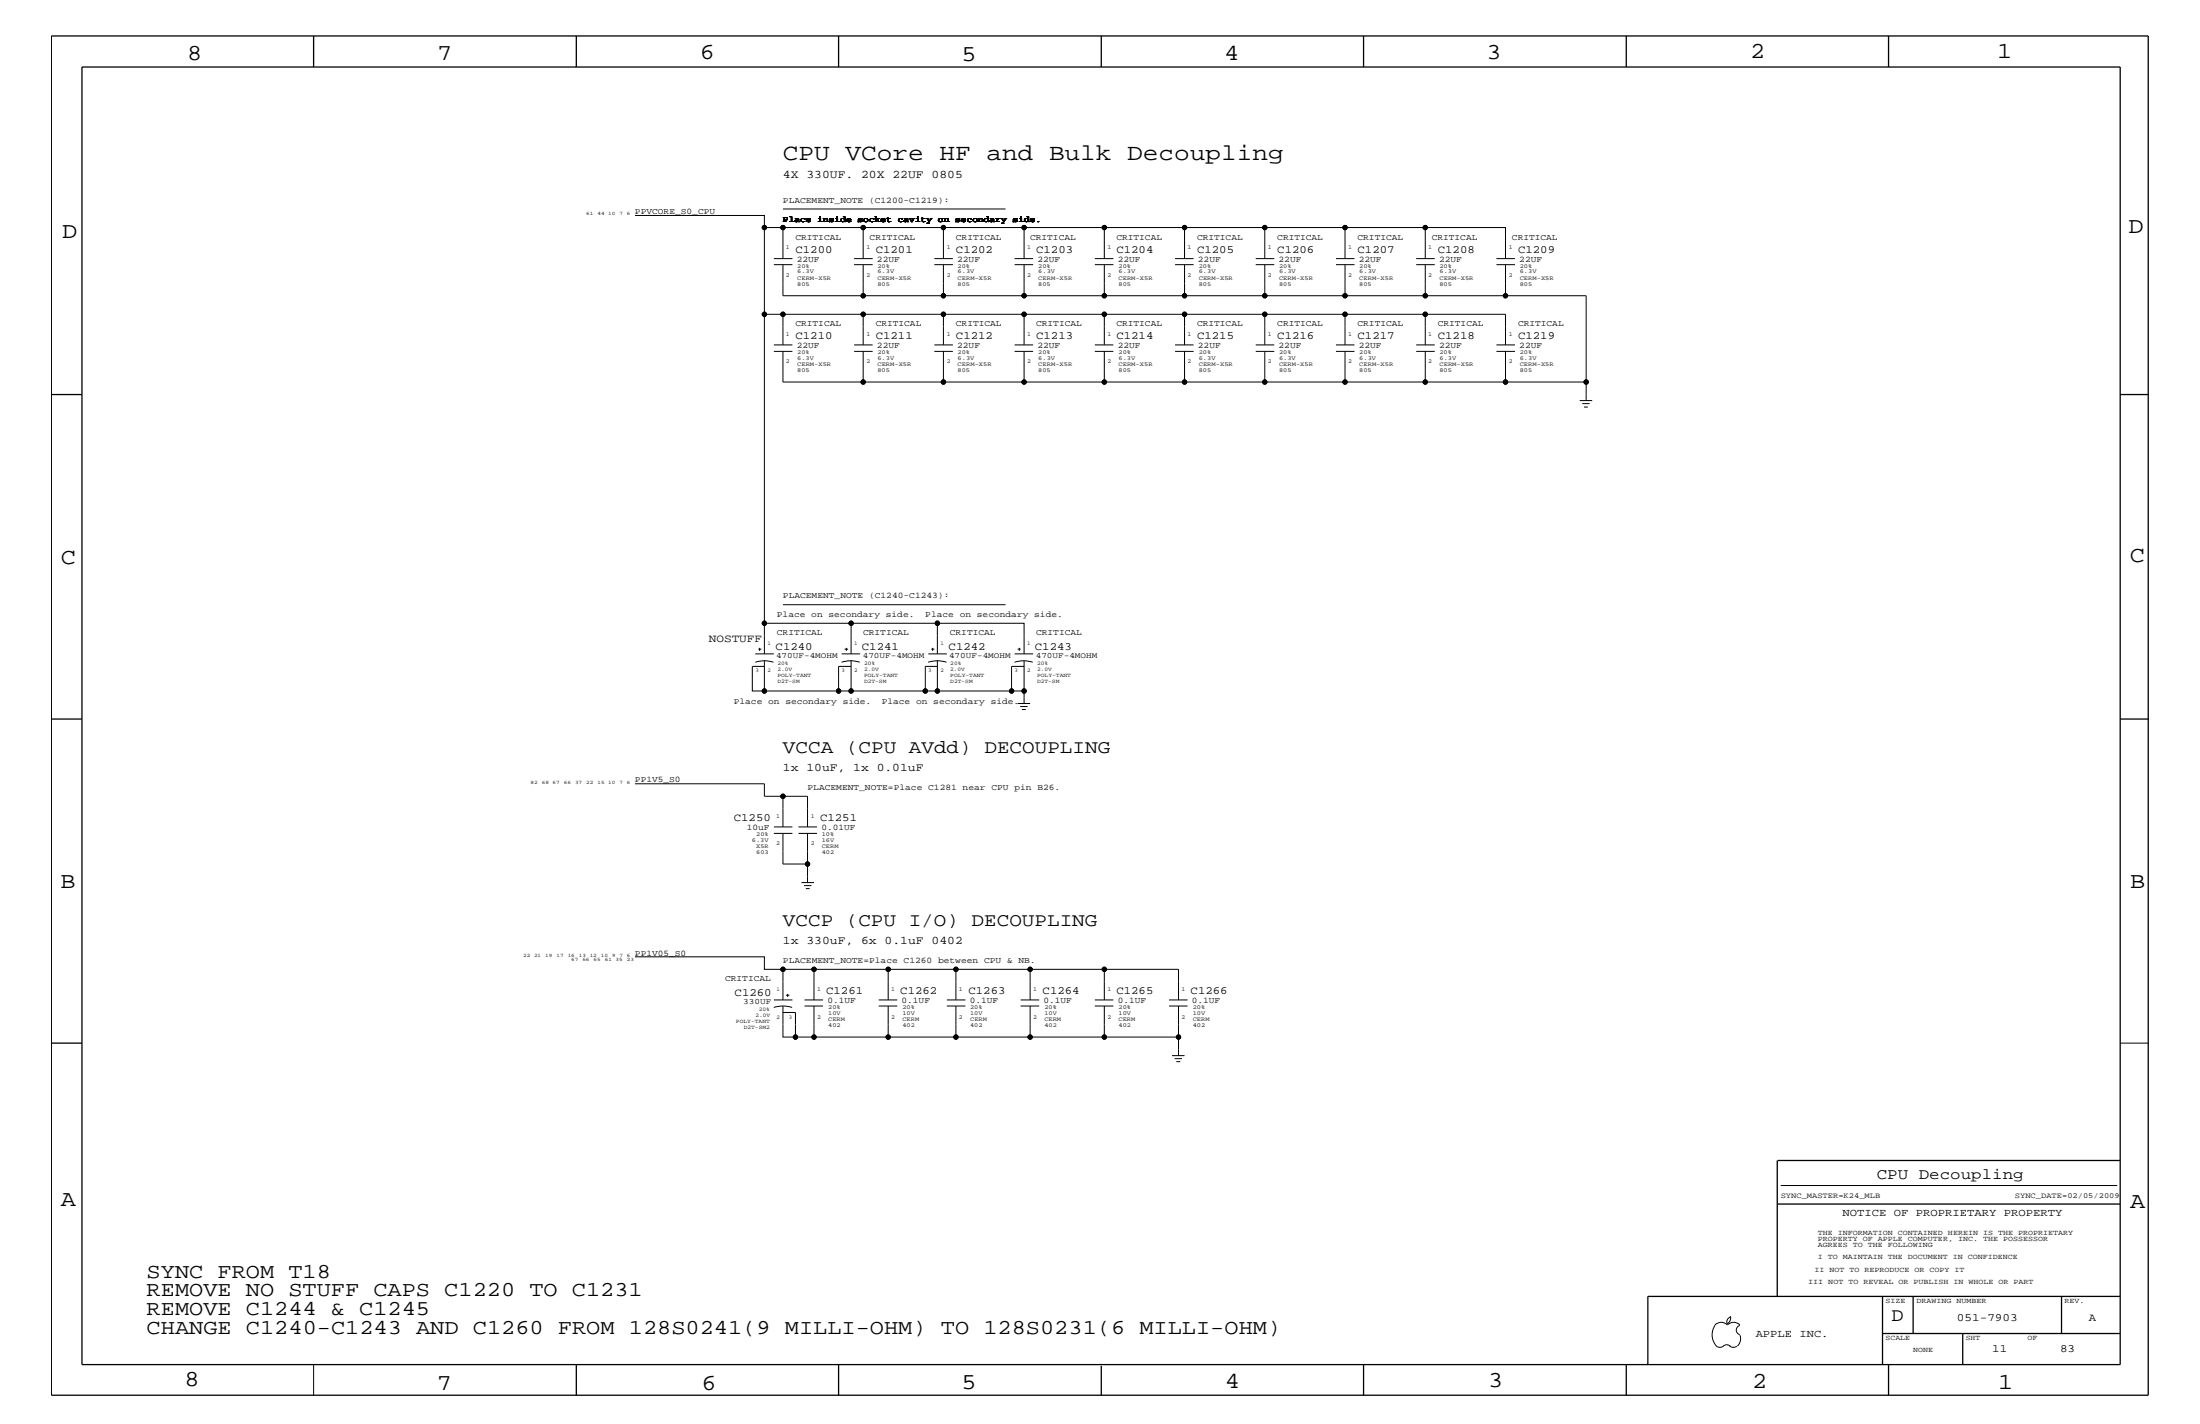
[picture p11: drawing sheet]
<svg xmlns="http://www.w3.org/2000/svg" width="432mm" height="279mm" viewBox="0 0 432 279" stroke-linecap="round" stroke-linejoin="round" font-family="sans-serif">
<g fill="none" stroke="#000" stroke-width=".2">
<path d="M124.6 42.3h25.4v2.3M150 44.6h3.7v6.1M150 44.6v17.1h19.4M151.9 51.9h3.6M151.9 50.7h3.6M153.7 44.6h15.7v6.1M153.7 51.9v6.1h15.7M153.7 41h43.7M167.6 51.9h3.7M167.6 50.7h3.7M169.4 51.9v6.1h15.8v-6.1M169.4 44.6h15.8"/>
<path d="M183.4 51.9h3.6M183.4 50.7h3.6M185.2 50.7v-6.1h15.8v6.1M199.1 51.9h3.7M199.1 50.7h3.7M201 51.9v6.1h-15.8M201 58h31.5M201 44.6h15.7M214.9 51.9h3.6M214.9 50.7h3.6M216.7 50.7v-6.1h15.8v6.1M216.7 51.9v6.1"/>
<path d="M230.6 51.9h3.7M230.6 50.7h3.7M232.5 51.9v6.1h15.7v-6.1M232.5 44.6h15.7M246.5 51.9h3.6M246.5 50.7h3.6M248.2 50.7v-6.1h15.8v6.1M248.2 58h15.8M262.2 51.9h3.7M262.2 50.7h3.7M264 51.9v6.1h15.7v-6.1M264 44.6h15.7"/>
<path d="M278 51.9h3.6M278 50.7h3.6M279.7 50.7v-6.1h15.8v6.1M293.7 51.9h3.6M293.7 50.7h3.6M295.5 58h15.8v17h-15.8M295.5 51.9v6.1h-15.8M150 61.7v60.6h17v6M151.9 68.9h3.6M151.9 67.7h3.6M153.7 61.7v6M153.7 68.9v6.1h15.7"/>
<path d="M167.6 68.9h3.7M167.6 67.7h3.7M169.4 68.9v6.1h15.8v-6.1M183.4 68.9h3.6M183.4 67.7h3.6M185.2 61.7h-15.8v6M185.2 61.7v6M185.2 61.7h110.3v6M199.1 68.9h3.7M199.1 67.7h3.7M201 68.9v6.1h-15.8M201 61.7v6"/>
<path d="M201 75h31.5M214.9 68.9h3.6M214.9 67.7h3.6M216.7 61.7v6M216.7 68.9v6.1M230.6 68.9h3.7M230.6 67.7h3.7M232.5 68.9v6.1h15.7v-6.1M232.5 61.7v6M246.5 68.9h3.6M246.5 67.7h3.6M248.2 61.7v6"/>
<path d="M248.2 75h15.8M262.2 68.9h3.7M262.2 67.7h3.7M264 68.9v6.1h15.7v-6.1M264 61.7v6M278 68.9h3.6M278 67.7h3.6M279.7 61.7v6M293.7 68.9h3.6M293.7 67.7h3.6M295.5 68.9v6.1h-15.8M310 78.6h2.5"/>
<path d="M310.6 79.2h1.4M310.9 79.9h.8M311.3 75v3.6M153.7 118.6h43.7M148.3 129.9a5.8 5.8 0 0 1 3.5 0M148.3 128.3h3.6M148.8 127.4h.6M149.1 127.1v.6M150 129.6v6h-2.3v-4.8h2.3M150 122.3v6M150 135.6h14.6M165.2 129.9a5.8 5.8 0 0 1 3.5 0"/>
<path d="M165.2 128.3h3.6M165.8 127.4h.7M166.1 127.1v.6M167 129.6v6h14.6M167 130.8h-2.4v4.8h2.4M167 122.3h17M182.2 129.9a5.9 5.9 0 0 1 3.6 0M182.2 128.3h3.6M182.8 127.4h.6M183 127.1v.6M184 129.6v6h14.5M184 130.8h-2.4v4.8h2.4"/>
<path d="M184 128.3v-6h17v6M199.1 129.9a5.8 5.8 0 0 1 3.6 0M199.1 128.3h3.7M199.7 138h2.5M199.7 127.4h.6M200.1 127.1v.6M200.2 138.6h1.5M200.6 139.2h.7M201 130.8h-2.5v4.8h2.5M201 129.6v8.4M124.6 153.8h25.4v2.4h3.7M151.9 163.5h3.6"/>
<path d="M151.9 162.2h3.6M153.7 162.2v-6h4.8v6M153.7 163.5v6h4.8M156.7 163.5h3.7M156.7 162.2h3.7M157.3 173.2h2.5M157.8 173.8h1.5M158.2 174.4h.7M158.5 163.5v9.7M124.6 187.7h25.4v2.5h9.8M151.9 197.7a5.8 5.8 0 0 1 3.6 0M151.9 196.2h3.6"/>
<path d="M153.7 198.7h2.4v4.8h3.7M153.7 197.4v6.1h2.4M153.7 190.2v6M154.3 195.3h.6M154.6 195v.6M157.9 196.2h3.6M157.9 197.4h3.6M159.8 197.4v6.1h14.5M159.8 190.2h71.5v6M159.8 190.2v6M172.5 196.2h3.6M172.5 197.4h3.6"/>
<path d="M174.3 197.4v6.1h13.3M174.3 190.2v6M185.8 196.2h3.7M185.8 197.4h3.7M187.6 197.4v6.1h14.6M187.6 190.2v6M200.3 196.2h3.7M200.3 197.4h3.7M202.2 197.4v6.1h14.5M202.2 190.2v6M214.9 196.2h3.6M214.9 197.4h3.6"/>
<path d="M216.7 197.4v6.1h14.6M216.7 190.2v6M229.4 196.2h3.7M229.4 197.4h3.7M231.3 197.4v9.7M230 207.1h2.5M230.5 207.7h1.5M230.9 208.3h.7M416.1 204.7h5.5M349.5 232.6h66M336.6 260a1.69 1.69 0 0 1 2.4 0 1.72 1.72 0 0 1 2.5 0M339.6 258.3l.1 .3a1.27 1.27 0 0 1-.7 1.1"/>
<path d="M339.6 258.4a.99 .99 0 0 0-.6 1.4M61.6 267.7v6.1M336.6 260a3.3 3.3 0 0 0 .3 4.1M336.9 264.1l.7 .3 .7-.3M338.2 264.1l.7-.3 .7 .3M339.5 264.1l.7 .3 .7-.3M341.5 260.1a.93 .93 0 0 0-.7 .9 .93 .93 0 0 0 .7 .9M341.5 262l.1 .7a1.99 1.99 0 0 1-.6 1.4"/>
<circle cx="150" cy="44.6" r=".42"/>
<circle cx="153.7" cy="44.6" r=".42"/>
<circle cx="169.4" cy="58" r=".42"/>
<circle cx="169.4" cy="44.6" r=".42"/>
<circle cx="185.2" cy="58" r=".42"/>
<circle cx="185.2" cy="44.6" r=".42"/>
<circle cx="201" cy="58" r=".42"/>
<circle cx="201" cy="44.6" r=".42"/>
<circle cx="216.7" cy="58" r=".42"/>
<circle cx="216.7" cy="44.6" r=".42"/>
<circle cx="232.5" cy="58" r=".42"/>
<circle cx="232.5" cy="44.6" r=".42"/>
<circle cx="248.2" cy="58" r=".42"/>
<circle cx="248.2" cy="44.6" r=".42"/>
<circle cx="264" cy="58" r=".42"/>
<circle cx="264" cy="44.6" r=".42"/>
<circle cx="279.7" cy="58" r=".42"/>
<circle cx="279.7" cy="44.6" r=".42"/>
<circle cx="295.5" cy="58" r=".42"/>
<circle cx="150" cy="61.7" r=".42"/>
<circle cx="153.7" cy="61.7" r=".42"/>
<circle cx="169.4" cy="75" r=".42"/>
<circle cx="169.4" cy="61.7" r=".42"/>
<circle cx="185.2" cy="75" r=".42"/>
<circle cx="185.2" cy="61.7" r=".42"/>
<circle cx="201" cy="75" r=".42"/>
<circle cx="201" cy="61.7" r=".42"/>
<circle cx="216.7" cy="75" r=".42"/>
<circle cx="216.7" cy="61.7" r=".42"/>
<circle cx="232.5" cy="75" r=".42"/>
<circle cx="232.5" cy="61.7" r=".42"/>
<circle cx="248.2" cy="75" r=".42"/>
<circle cx="248.2" cy="61.7" r=".42"/>
<circle cx="264" cy="75" r=".42"/>
<circle cx="264" cy="61.7" r=".42"/>
<circle cx="279.7" cy="75" r=".42"/>
<circle cx="279.7" cy="61.7" r=".42"/>
<circle cx="295.5" cy="75" r=".42"/>
<circle cx="311.3" cy="75" r=".42"/>
<circle cx="150" cy="135.6" r=".42"/>
<circle cx="150" cy="122.3" r=".42"/>
<circle cx="164.6" cy="135.6" r=".42"/>
<circle cx="167" cy="135.6" r=".42"/>
<circle cx="167" cy="122.3" r=".42"/>
<circle cx="181.6" cy="135.6" r=".42"/>
<circle cx="184" cy="135.6" r=".42"/>
<circle cx="184" cy="122.3" r=".42"/>
<circle cx="198.5" cy="135.6" r=".42"/>
<circle cx="201" cy="135.6" r=".42"/>
<circle cx="153.7" cy="156.2" r=".42"/>
<circle cx="158.5" cy="169.5" r=".42"/>
<circle cx="153.7" cy="190.2" r=".42"/>
<circle cx="159.8" cy="190.2" r=".42"/>
<circle cx="174.3" cy="190.2" r=".42"/>
<circle cx="187.6" cy="190.2" r=".42"/>
<circle cx="202.2" cy="190.2" r=".42"/>
<circle cx="216.7" cy="190.2" r=".42"/>
<circle cx="156.1" cy="203.5" r=".42"/>
<circle cx="159.8" cy="203.5" r=".42"/>
<circle cx="174.3" cy="203.5" r=".42"/>
<circle cx="187.6" cy="203.5" r=".42"/>
<circle cx="202.2" cy="203.5" r=".42"/>
<circle cx="216.7" cy="203.5" r=".42"/>
<circle cx="231.3" cy="203.5" r=".42"/>
</g>
<g fill="none" stroke="#000" stroke-width=".25">
<path d="M10.1 7.1h411.5v266.7h-411.5zM16.1 13.2h400v254.5h-400zM61.6 7.1v6.1M113.1 7.1v6.1M164.6 7.1v6.1M216.2 7.1v6.1M267.6 7.1v6.1M319.2 7.1v6.1M370.7 7.1v6.1M10.1 77.4h6M416.1 77.4h5.5M10.1 141.1h6"/>
<path d="M416.1 141.1h5.5M10.1 204.7h6M348.8 236.2h67.3M348.8 227.7v26.7M348.9 227.7h67.2M369.5 254.4v13.3M375.5 254.4v7.2M404.6 254.4v7.2M416.1 254.4h-92.7v13.3M113.1 267.7v6.1M164.6 267.7v6.1M216.2 268v5.8"/>
<path d="M267.6 267.7v6.1M319.2 267.7v6.1M369.5 261.6h46.6M370.7 267.7v6.1M385.2 261.6v6.1"/>
</g>
<g fill="#000">
<circle cx="150" cy="44.6" r=".42"/>
<circle cx="153.7" cy="44.6" r=".42"/>
<circle cx="169.4" cy="58" r=".42"/>
<circle cx="169.4" cy="44.6" r=".42"/>
<circle cx="185.2" cy="58" r=".42"/>
<circle cx="185.2" cy="44.6" r=".42"/>
<circle cx="201" cy="58" r=".42"/>
<circle cx="201" cy="44.6" r=".42"/>
<circle cx="216.7" cy="58" r=".42"/>
<circle cx="216.7" cy="44.6" r=".42"/>
<circle cx="232.5" cy="58" r=".42"/>
<circle cx="232.5" cy="44.6" r=".42"/>
<circle cx="248.2" cy="58" r=".42"/>
<circle cx="248.2" cy="44.6" r=".42"/>
<circle cx="264" cy="58" r=".42"/>
<circle cx="264" cy="44.6" r=".42"/>
<circle cx="279.7" cy="58" r=".42"/>
<circle cx="279.7" cy="44.6" r=".42"/>
<circle cx="295.5" cy="58" r=".42"/>
<circle cx="150" cy="61.7" r=".42"/>
<circle cx="153.7" cy="61.7" r=".42"/>
<circle cx="169.4" cy="75" r=".42"/>
<circle cx="169.4" cy="61.7" r=".42"/>
<circle cx="185.2" cy="75" r=".42"/>
<circle cx="185.2" cy="61.7" r=".42"/>
<circle cx="201" cy="75" r=".42"/>
<circle cx="201" cy="61.7" r=".42"/>
<circle cx="216.7" cy="75" r=".42"/>
<circle cx="216.7" cy="61.7" r=".42"/>
<circle cx="232.5" cy="75" r=".42"/>
<circle cx="232.5" cy="61.7" r=".42"/>
<circle cx="248.2" cy="75" r=".42"/>
<circle cx="248.2" cy="61.7" r=".42"/>
<circle cx="264" cy="75" r=".42"/>
<circle cx="264" cy="61.7" r=".42"/>
<circle cx="279.7" cy="75" r=".42"/>
<circle cx="279.7" cy="61.7" r=".42"/>
<circle cx="295.5" cy="75" r=".42"/>
<circle cx="311.3" cy="75" r=".42"/>
<circle cx="150" cy="135.6" r=".42"/>
<circle cx="150" cy="122.3" r=".42"/>
<circle cx="164.6" cy="135.6" r=".42"/>
<circle cx="167" cy="135.6" r=".42"/>
<circle cx="167" cy="122.3" r=".42"/>
<circle cx="181.6" cy="135.6" r=".42"/>
<circle cx="184" cy="135.6" r=".42"/>
<circle cx="184" cy="122.3" r=".42"/>
<circle cx="198.5" cy="135.6" r=".42"/>
<circle cx="201" cy="135.6" r=".42"/>
<circle cx="153.7" cy="156.2" r=".42"/>
<circle cx="158.5" cy="169.5" r=".42"/>
<circle cx="153.7" cy="190.2" r=".42"/>
<circle cx="159.8" cy="190.2" r=".42"/>
<circle cx="174.3" cy="190.2" r=".42"/>
<circle cx="187.6" cy="190.2" r=".42"/>
<circle cx="202.2" cy="190.2" r=".42"/>
<circle cx="216.7" cy="190.2" r=".42"/>
<circle cx="156.1" cy="203.5" r=".42"/>
<circle cx="159.8" cy="203.5" r=".42"/>
<circle cx="174.3" cy="203.5" r=".42"/>
<circle cx="187.6" cy="203.5" r=".42"/>
<circle cx="202.2" cy="203.5" r=".42"/>
<circle cx="216.7" cy="203.5" r=".42"/>
<circle cx="231.3" cy="203.5" r=".42"/>
</g>
<text font-size="4.6" x="153.7" y="31.4">CPU VCore HF and Bulk Decoupling</text>
<g font-size="4.5">
<text x="36.7" y="11.7">8</text>
<text x="85.8" y="11.7">7</text>
<text x="137.3" y="11.5">6</text>
<text x="240.3" y="11.7">4</text>
<text x="291.8" y="11.5">3</text>
<text x="343.5" y="11.5">2</text>
<text x="392" y="11.5">1</text>
<text x="188.7" y="12.1">5</text>
<text x="12.2" y="46.8">D</text>
<text x="417.7" y="45.7">D</text>
<text x="11.9" y="110.6">C</text>
<text x="418" y="110.3">C</text>
<text x="11.9" y="174.3">B</text>
<text x="418.1" y="174.2">B</text>
<text x="11.9" y="236.7">A</text>
<text x="418.1" y="237.1">A</text>
<text x="36.2" y="271.9">8</text>
<text x="85.8" y="272.7">7</text>
<text x="137.7" y="272.7">6</text>
<text x="188.7" y="272.5">5</text>
<text x="240.4" y="272.3">4</text>
<text x="292.1" y="272.2">3</text>
<text x="343.9" y="272.3">2</text>
<text x="392.2" y="272.6">1</text>
</g>
<g font-size="4.1">
<text x="28.8" y="250.7">SYNC FROM T18</text>
<text x="28.8" y="254.4">REMOVE NO STUFF CAPS C1220 TO C1231</text>
<text x="28.8" y="258">REMOVE C1244 &amp; C1245</text>
<text x="28.8" y="261.6">CHANGE C1240-C1243 AND C1260 FROM 128S0241(9 MILLI-OHM) TO 128S0231(6 MILLI-OHM)</text>
</g>
<g font-size="3.7">
<text x="153.7" y="147.7">VCCA (CPU AVdd) DECOUPLING</text>
<text x="153.7" y="181.6">VCCP (CPU I/O) DECOUPLING</text>
<text x="371.3" y="259.3">D</text>
</g>
<text font-size="3" x="368.3" y="231.3">CPU Decoupling</text>
<g font-size="2.3">
<text x="153.7" y="35">4X 330UF. 20X 22UF 0805</text>
<text x="153.7" y="151.3">1x 10uF, 1x 0.01uF</text>
<text x="153.7" y="185.3">1x 330uF, 6x 0.1uF 0402</text>
</g>
<g font-size="2.2">
<text x="156.1" y="49.6">C1200</text>
<text x="171.9" y="49.6">C1201</text>
<text x="187.6" y="49.6">C1202</text>
<text x="203.4" y="49.6">C1203</text>
<text x="219.1" y="49.6">C1204</text>
<text x="234.9" y="49.6">C1205</text>
<text x="250.7" y="49.6">C1206</text>
<text x="266.4" y="49.6">C1207</text>
<text x="282.2" y="49.6">C1208</text>
<text x="297.9" y="49.6">C1209</text>
<text x="156.1" y="66.5">C1210</text>
<text x="171.9" y="66.5">C1211</text>
<text x="187.6" y="66.5">C1212</text>
<text x="203.4" y="66.5">C1213</text>
<text x="219.1" y="66.5">C1214</text>
<text x="234.9" y="66.5">C1215</text>
<text x="250.7" y="66.5">C1216</text>
<text x="266.4" y="66.5">C1217</text>
<text x="282.2" y="66.5">C1218</text>
<text x="297.9" y="66.5">C1219</text>
<text x="139.1" y="125.9">NOSTUFF</text>
<text x="152.2" y="127.5">C1240</text>
<text x="169.2" y="127.5">C1241</text>
<text x="186.2" y="127.5">C1242</text>
<text x="203.1" y="127.5">C1243</text>
<text x="144" y="161.1">C1250</text>
<text x="161" y="161.1">C1251</text>
<text x="144.2" y="195.4">C1260</text>
<text x="162.1" y="195">C1261</text>
<text x="176.7" y="195">C1262</text>
<text x="190.1" y="195">C1263</text>
<text x="204.6" y="195">C1264</text>
<text x="219.1" y="195">C1265</text>
<text x="233.7" y="195">C1266</text>
<text x="384" y="259.3">051-7903</text>
<text x="410" y="259.3">A</text>
<text x="391" y="265.3">11</text>
<text x="404.3" y="265.3">83</text>
</g>
<g font-size="2.1">
<text x="361.6" y="238.6">NOTICE OF PROPRIETARY PROPERTY</text>
<text x="344.6" y="262.2">APPLE INC.</text>
</g>
<g font-size="1.7">
<text x="153.7" y="39.8">PLACEMENT_NOTE (C1200-C1219):</text>
<text x="124.6" y="42">PPVCORE_S0_CPU</text>
<text x="153.7" y="43.5">Place inside socket cavity on secondary side.</text>
<text x="156.1" y="47.1">CRITICAL</text>
<text x="170.7" y="47.1">CRITICAL</text>
<text x="187.6" y="47.1">CRITICAL</text>
<text x="202.2" y="47.1">CRITICAL</text>
<text x="219.1" y="47.1">CRITICAL</text>
<text x="234.9" y="47.1">CRITICAL</text>
<text x="250.7" y="47.1">CRITICAL</text>
<text x="266.4" y="47.1">CRITICAL</text>
<text x="281" y="47.1">CRITICAL</text>
<text x="296.8" y="47.1">CRITICAL</text>
<text x="156.4" y="51.3">22UF</text>
<text x="172.1" y="51.3">22UF</text>
<text x="187.9" y="51.3">22UF</text>
<text x="203.6" y="51.3">22UF</text>
<text x="219.4" y="51.3">22UF</text>
<text x="235.1" y="51.3">22UF</text>
<text x="251" y="51.3">22UF</text>
<text x="266.7" y="51.3">22UF</text>
<text x="282.4" y="51.3">22UF</text>
<text x="298.2" y="51.3">22UF</text>
<text x="156.1" y="64">CRITICAL</text>
<text x="171.9" y="64">CRITICAL</text>
<text x="187.6" y="64">CRITICAL</text>
<text x="203.4" y="64">CRITICAL</text>
<text x="219.1" y="64">CRITICAL</text>
<text x="234.9" y="64">CRITICAL</text>
<text x="250.7" y="64">CRITICAL</text>
<text x="266.4" y="64">CRITICAL</text>
<text x="282.2" y="64">CRITICAL</text>
<text x="297.9" y="64">CRITICAL</text>
<text x="156.4" y="68.4">22UF</text>
<text x="172.1" y="68.4">22UF</text>
<text x="187.9" y="68.4">22UF</text>
<text x="203.6" y="68.4">22UF</text>
<text x="219.4" y="68.4">22UF</text>
<text x="235.1" y="68.4">22UF</text>
<text x="251" y="68.4">22UF</text>
<text x="266.7" y="68.4">22UF</text>
<text x="282.4" y="68.4">22UF</text>
<text x="298.2" y="68.4">22UF</text>
<text x="153.7" y="117.4">PLACEMENT_NOTE (C1240-C1243):</text>
<text x="152.5" y="124.7">CRITICAL</text>
<text x="152.5" y="121">Place on secondary side.</text>
<text x="169.4" y="124.7">CRITICAL</text>
<text x="181.6" y="121">Place on secondary side.</text>
<text x="186.4" y="124.7">CRITICAL</text>
<text x="203.4" y="124.7">CRITICAL</text>
<text x="144" y="138">Place on secondary side.</text>
<text x="173.1" y="138">Place on secondary side.</text>
<text x="124.6" y="153.5">PP1V5_S0</text>
<text x="158.5" y="155">PLACEMENT_NOTE=Place C1281 near CPU pin B26.</text>
<text x="146.6" y="162.8">10uF</text>
<text x="161.2" y="162.8">0.01UF</text>
<text x="124.6" y="187.5">PP1V05_S0</text>
<text x="153.7" y="188.9">PLACEMENT_NOTE=Place C1260 between CPU &amp; NB.</text>
<text x="142.3" y="192.6">CRITICAL</text>
<text x="162.4" y="196.8">0.1UF</text>
<text x="177" y="196.8">0.1UF</text>
<text x="190.3" y="196.8">0.1UF</text>
<text x="204.8" y="196.8">0.1UF</text>
<text x="219.4" y="196.8">0.1UF</text>
<text x="233.9" y="196.8">0.1UF</text>
</g>
<g font-size="1.6">
<text x="152.3" y="129.1">470UF-4MOHM</text>
<text x="169.3" y="129.1">470UF-4MOHM</text>
<text x="186.3" y="129.1">470UF-4MOHM</text>
<text x="203.3" y="129.1">470UF-4MOHM</text>
<text x="145.9" y="197">330UF</text>
</g>
<g font-size="1.5">
<text x="349.5" y="235">SYNC_MASTER=K24_MLB</text>
<text x="395.5" y="235">SYNC_DATE=02/05/2009</text>
</g>
<g font-size="1.4">
<text x="356.8" y="242.3">THE INFORMATION CONTAINED HEREIN IS THE PROPRIETARY</text>
<text x="356.8" y="243.5">PROPERTY OF APPLE COMPUTER, INC. THE POSSESSOR</text>
<text x="356.8" y="244.7">AGREES TO THE FOLLOWING</text>
<text x="354.9" y="252">III NOT TO REVEAL OR PUBLISH IN WHOLE OR PART</text>
<text x="356.1" y="249.5">II NOT TO REPRODUCE OR COPY IT</text>
<text x="356.8" y="247.1">I TO MAINTAIN THE DOCUMENT IN CONFIDENCE</text>
<text x="370.1" y="255.6">SIZE</text>
<text x="376.2" y="255.6">DRAWING NUMBER</text>
<text x="405.2" y="255.6">REV.</text>
<text x="370.1" y="262.9">SCALE</text>
<text x="385.8" y="262.9">SHT</text>
<text x="397.9" y="262.9">OF</text>
<text x="375.5" y="265.3">NONE</text>
</g>
<g font-size="1.2">
<text x="154.3" y="48.9">1</text>
<text x="156.5" y="53.6">6.3V</text>
<text x="156.5" y="52.5">20%</text>
<text x="170.1" y="48.9">1</text>
<text x="172.2" y="52.5">20%</text>
<text x="172.2" y="53.6">6.3V</text>
<text x="185.8" y="48.9">1</text>
<text x="188" y="53.6">6.3V</text>
<text x="188" y="52.5">20%</text>
<text x="201.6" y="48.9">1</text>
<text x="203.8" y="52.5">20%</text>
<text x="203.8" y="53.6">6.3V</text>
<text x="217.3" y="48.9">1</text>
<text x="219.5" y="53.6">6.3V</text>
<text x="219.5" y="52.5">20%</text>
<text x="233.1" y="48.9">1</text>
<text x="235.3" y="52.5">20%</text>
<text x="235.3" y="53.6">6.3V</text>
<text x="248.8" y="48.9">1</text>
<text x="251" y="53.6">6.3V</text>
<text x="251" y="52.5">20%</text>
<text x="264.6" y="48.9">1</text>
<text x="266.8" y="52.5">20%</text>
<text x="266.8" y="53.6">6.3V</text>
<text x="280.3" y="48.9">1</text>
<text x="282.5" y="53.6">6.3V</text>
<text x="282.5" y="52.5">20%</text>
<text x="296.2" y="48.9">1</text>
<text x="298.3" y="52.5">20%</text>
<text x="298.3" y="53.6">6.3V</text>
<text x="154.3" y="54.4">2</text>
<text x="156.5" y="54.9">CERM-X5R</text>
<text x="156.5" y="56.1">805</text>
<text x="170.1" y="54.4">2</text>
<text x="172.2" y="56.1">805</text>
<text x="172.2" y="54.9">CERM-X5R</text>
<text x="185.8" y="54.4">2</text>
<text x="188" y="54.9">CERM-X5R</text>
<text x="188" y="56.1">805</text>
<text x="201.6" y="54.4">2</text>
<text x="203.8" y="56.1">805</text>
<text x="203.8" y="54.9">CERM-X5R</text>
<text x="217.3" y="54.4">2</text>
<text x="219.5" y="54.9">CERM-X5R</text>
<text x="219.5" y="56.1">805</text>
<text x="233.1" y="54.4">2</text>
<text x="235.3" y="56.1">805</text>
<text x="235.3" y="54.9">CERM-X5R</text>
<text x="248.8" y="54.4">2</text>
<text x="251" y="54.9">CERM-X5R</text>
<text x="251" y="56.1">805</text>
<text x="264.6" y="54.4">2</text>
<text x="266.8" y="56.1">805</text>
<text x="266.8" y="54.9">CERM-X5R</text>
<text x="280.3" y="54.4">2</text>
<text x="282.5" y="54.9">CERM-X5R</text>
<text x="282.5" y="56.1">805</text>
<text x="296.2" y="54.4">2</text>
<text x="298.3" y="56.1">805</text>
<text x="298.3" y="54.9">CERM-X5R</text>
<text x="154.3" y="65.9">1</text>
<text x="170.1" y="65.9">1</text>
<text x="185.8" y="65.9">1</text>
<text x="201.6" y="65.9">1</text>
<text x="217.3" y="65.9">1</text>
<text x="233.1" y="65.9">1</text>
<text x="248.8" y="65.9">1</text>
<text x="264.6" y="65.9">1</text>
<text x="280.3" y="65.9">1</text>
<text x="296.2" y="65.9">1</text>
<text x="154.3" y="71.3">2</text>
<text x="156.5" y="70.6">6.3V</text>
<text x="156.5" y="71.8">CERM-X5R</text>
<text x="156.5" y="69.5">20%</text>
<text x="170.1" y="71.3">2</text>
<text x="172.2" y="71.8">CERM-X5R</text>
<text x="172.2" y="70.6">6.3V</text>
<text x="172.2" y="69.5">20%</text>
<text x="185.8" y="71.3">2</text>
<text x="188" y="71.8">CERM-X5R</text>
<text x="188" y="70.6">6.3V</text>
<text x="188" y="69.5">20%</text>
<text x="201.6" y="71.3">2</text>
<text x="203.8" y="69.5">20%</text>
<text x="203.8" y="70.6">6.3V</text>
<text x="203.8" y="71.8">CERM-X5R</text>
<text x="217.3" y="71.3">2</text>
<text x="219.5" y="71.8">CERM-X5R</text>
<text x="219.5" y="70.6">6.3V</text>
<text x="219.5" y="69.5">20%</text>
<text x="233.1" y="71.3">2</text>
<text x="235.3" y="69.5">20%</text>
<text x="235.3" y="70.6">6.3V</text>
<text x="235.3" y="71.8">CERM-X5R</text>
<text x="248.8" y="71.3">2</text>
<text x="251" y="71.8">CERM-X5R</text>
<text x="251" y="70.6">6.3V</text>
<text x="251" y="69.5">20%</text>
<text x="264.6" y="71.3">2</text>
<text x="266.8" y="69.5">20%</text>
<text x="266.8" y="70.6">6.3V</text>
<text x="266.8" y="71.8">CERM-X5R</text>
<text x="280.3" y="71.3">2</text>
<text x="282.5" y="71.8">CERM-X5R</text>
<text x="282.5" y="70.6">6.3V</text>
<text x="282.5" y="69.5">20%</text>
<text x="296.2" y="71.3">2</text>
<text x="298.3" y="69.5">20%</text>
<text x="298.3" y="70.6">6.3V</text>
<text x="298.3" y="71.8">CERM-X5R</text>
<text x="156.5" y="73">805</text>
<text x="172.2" y="73">805</text>
<text x="188" y="73">805</text>
<text x="203.8" y="73">805</text>
<text x="219.5" y="73">805</text>
<text x="235.3" y="73">805</text>
<text x="251" y="73">805</text>
<text x="266.8" y="73">805</text>
<text x="282.5" y="73">805</text>
<text x="298.3" y="73">805</text>
<text x="152.3" y="160.5">1</text>
<text x="159.2" y="160.5">1</text>
<text x="147.6" y="165.2">6.3V</text>
<text x="148.4" y="167.6">603</text>
<text x="148.4" y="166.4">X5R</text>
<text x="148.4" y="164.1">20%</text>
<text x="152.3" y="165.9">2</text>
<text x="159.2" y="165.9">2</text>
<text x="161.3" y="164.1">10%</text>
<text x="161.3" y="167.6">402</text>
<text x="161.3" y="166.4">CERM</text>
<text x="161.3" y="165.2">16V</text>
<text x="160.4" y="194.4">1</text>
<text x="174.9" y="194.4">1</text>
<text x="188.2" y="194.4">1</text>
<text x="202.8" y="194.4">1</text>
<text x="217.3" y="194.4">1</text>
<text x="231.9" y="194.4">1</text>
<text x="160.4" y="199.8">2</text>
<text x="162.6" y="199.1">10V</text>
<text x="162.6" y="201.5">402</text>
<text x="162.6" y="198.1">20%</text>
<text x="162.6" y="200.3">CERM</text>
<text x="174.9" y="199.8">2</text>
<text x="177.1" y="199.1">10V</text>
<text x="177.1" y="201.5">402</text>
<text x="177.1" y="200.3">CERM</text>
<text x="177.1" y="198.1">20%</text>
<text x="188.2" y="199.8">2</text>
<text x="190.4" y="199.1">10V</text>
<text x="190.4" y="201.5">402</text>
<text x="190.4" y="200.3">CERM</text>
<text x="190.4" y="198.1">20%</text>
<text x="202.8" y="199.8">2</text>
<text x="205" y="199.1">10V</text>
<text x="205" y="201.5">402</text>
<text x="205" y="200.3">CERM</text>
<text x="205" y="198.1">20%</text>
<text x="217.3" y="199.8">2</text>
<text x="219.5" y="200.3">CERM</text>
<text x="219.5" y="199.1">10V</text>
<text x="219.5" y="201.5">402</text>
<text x="219.5" y="198.1">20%</text>
<text x="231.9" y="199.8">2</text>
<text x="234.1" y="199.1">10V</text>
<text x="234.1" y="201.5">402</text>
<text x="234.1" y="200.3">CERM</text>
<text x="234.1" y="198.1">20%</text>
</g>
<g font-size="1.1">
<text x="148.3" y="131.9">3</text>
<text x="150.6" y="126.5">1</text>
<text x="150.6" y="131.9">2</text>
<text x="152.6" y="130.5">20%</text>
<text x="152.6" y="131.7">2.0V</text>
<text x="165.2" y="131.9">3</text>
<text x="167.6" y="126.5">1</text>
<text x="167.6" y="131.9">2</text>
<text x="169.6" y="130.5">20%</text>
<text x="169.6" y="131.7">2.0V</text>
<text x="182.2" y="131.9">3</text>
<text x="184.6" y="126.5">1</text>
<text x="184.6" y="131.9">2</text>
<text x="186.5" y="130.5">20%</text>
<text x="186.5" y="131.7">2.0V</text>
<text x="199.1" y="131.9">3</text>
<text x="201.6" y="126.5">1</text>
<text x="201.6" y="131.9">2</text>
<text x="203.5" y="131.7">2.0V</text>
<text x="203.5" y="130.5">20%</text>
<text x="152.6" y="134.1">D2T-SM</text>
<text x="152.6" y="132.8">POLY-TANT</text>
<text x="169.6" y="134.1">D2T-SM</text>
<text x="169.6" y="132.8">POLY-TANT</text>
<text x="186.5" y="134.1">D2T-SM</text>
<text x="186.5" y="132.8">POLY-TANT</text>
<text x="203.5" y="134.1">D2T-SM</text>
<text x="203.5" y="132.8">POLY-TANT</text>
<text x="152.4" y="194.4">1</text>
<text x="144.4" y="200.7">POLY-TANT</text>
<text x="146" y="201.9">D2T-SM2</text>
<text x="148.3" y="199.6">2.0V</text>
<text x="148.9" y="198.4">20%</text>
<text x="152.4" y="199.8">2</text>
<text x="154.9" y="199.8">3</text>
</g>
<g font-size="1">
<text x="115.1" y="42.3">61</text>
<text x="117.3" y="42.3">44 10</text>
<text x="121.6" y="42.3">7</text>
<text x="123" y="42.3">6</text>
<text x="104.1" y="153.8">82</text>
<text x="106.3" y="153.8">68 67</text>
<text x="110.7" y="153.8">66</text>
<text x="112.9" y="153.8">37</text>
<text x="115.1" y="153.8">22</text>
<text x="117.3" y="153.8">15 10</text>
<text x="121.6" y="153.8">7</text>
<text x="123" y="153.8">6</text>
<text x="102.7" y="187.7">22 21</text>
<text x="107" y="187.7">19</text>
<text x="109.2" y="187.7">17</text>
<text x="111.4" y="187.7">16</text>
<text x="112.1" y="188.6">67</text>
<text x="113.6" y="187.7">13 12</text>
<text x="114.3" y="188.6">66</text>
<text x="116.5" y="188.6">65</text>
<text x="117.9" y="187.7">10</text>
<text x="118.7" y="188.6">61 35</text>
<text x="120.1" y="187.7">9</text>
<text x="121.6" y="187.7">7</text>
<text x="123" y="187.7">6</text>
<text x="123" y="188.6">23</text>
</g>
</svg>
